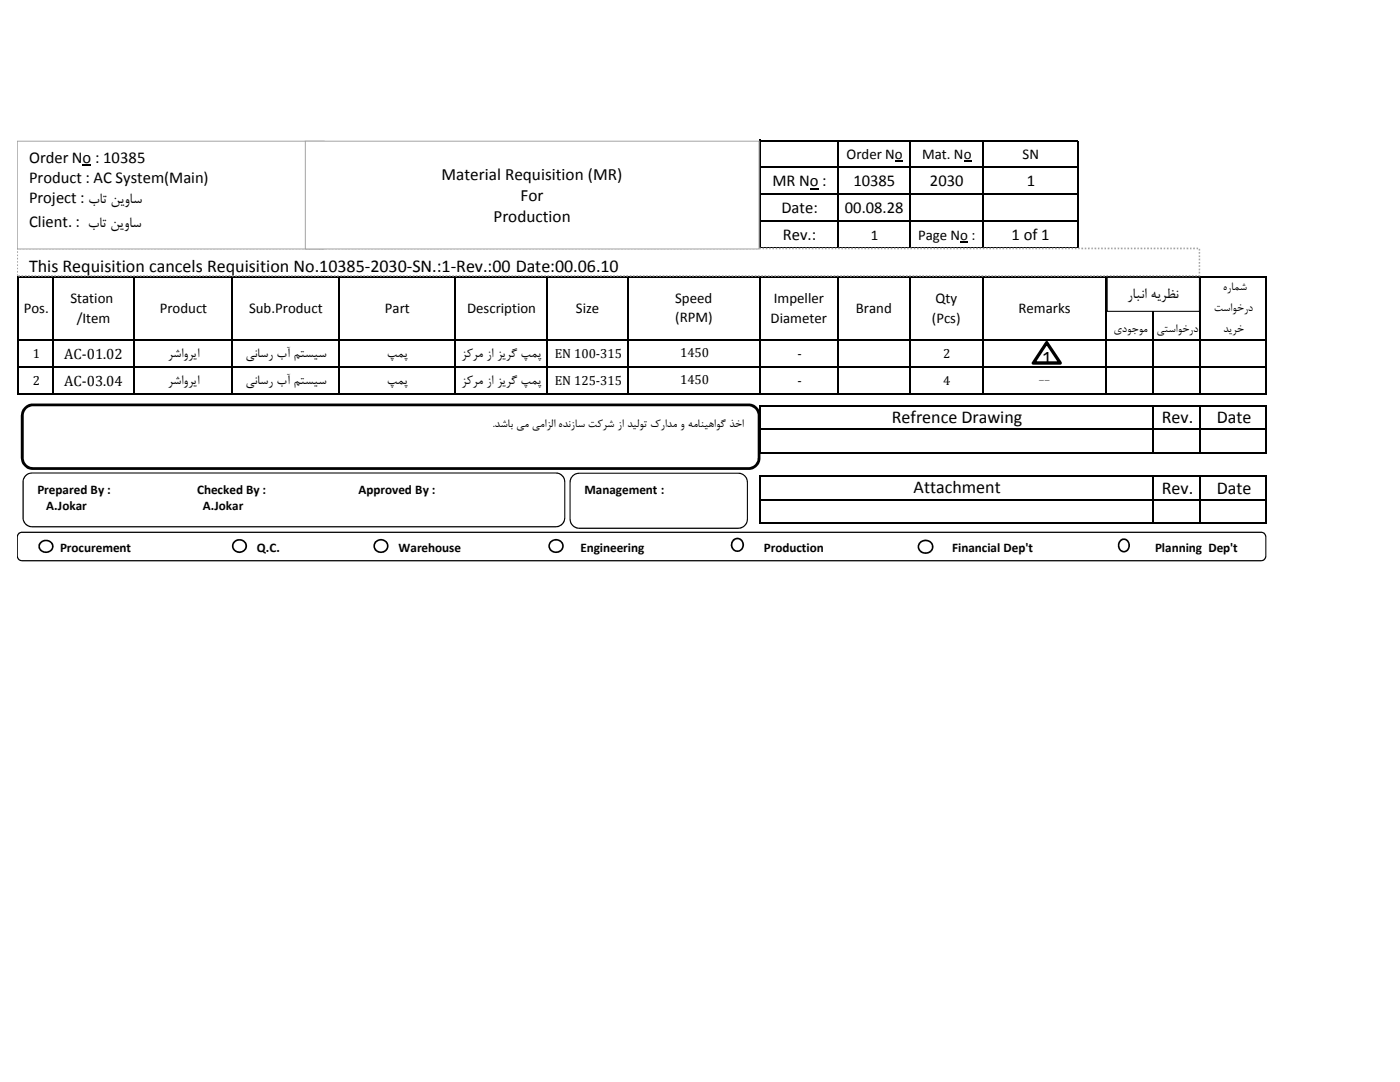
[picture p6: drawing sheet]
<svg xmlns="http://www.w3.org/2000/svg" width="279mm" height="216mm" viewBox="0 0 279 216" stroke-linecap="round" stroke-linejoin="round" font-family="sans-serif">
<path d="M161.6 37.6h1.8v.2h-1.8zM178.6 32.1h1.5v.2h-1.5zM192.3 32.1h1.6v.2h-1.6zM191.6 48.2h1.6v.2h-1.6z" fill="#000"/>
<g fill="none" stroke="#000" stroke-width=".3">
<path d="M151.6 27.9v21.8M151.8 28h63.4M151.8 33.4h63.4M151.8 38.8h63.4M167.2 28.2v21.5M181.5 28.2v21.5M196.1 28.2v21.5M215.1 28.2v27.1M3.6 55v23.7M3.7 55.2h249.2M10.6 55.3v23.4M26.7 55.3v23.4"/>
<path d="M46.2 55.3v23.4M67.6 55.3v23.4M90.7 55.3v23.4M109.2 55.3v23.4M125.3 55.3v23.4M151.6 55.3v23.4M151.8 44.2h63.4M151.8 49.6h63.4M167.2 55.3v23.4M181.5 55.3v23.4M196.1 55.3v23.4M220.8 55.3v23.4"/>
<path d="M230.1 55.3v23.4M239.5 55.3v23.4M252.8 55.3v23.4M3.7 67.8h249.2M3.7 73.2h249.2M3.7 78.6h249.2M151.6 80.8v9.7M151.6 94.9v9.7M151.8 80.9h101.1M151.8 85.6h101.1M151.8 90.3h101.1M151.8 95h101.1"/>
<path d="M151.8 99.7h101.1M230.1 81.1v9.4M230.1 95.2v9.4M239.5 81.1v9.4M239.5 95.2v9.4M252.8 81.1v9.4M252.8 95.2v9.4M151.8 104.4h101.1"/>
</g>
<path d="M3.4 49.6h236v5.4h-236z" fill="#fff"/>
<path d="M3.4 54.7h.2v.3h-.2zM3.4 54.1h.2v.3h-.2zM3.4 53.4h.2v.3h-.2zM3.4 52.7h.2v.4h-.2zM3.4 52.1h.2v.3h-.2zM3.4 51.4h.2v.4h-.2zM3.4 50.8h.2v.3h-.2zM3.4 50.1h.2v.4h-.2zM3.4 49.4h.2v.3h-.2l.2-.1v.2h-.2zM3.9 49.4h.3v.3h-.3zM4.5 49.4h.4v.3h-.4zM5.2 49.4h.3v.3h-.3zM5.8 49.4h.4v.3h-.4zM6.5 49.4h.3v.3h-.3zM7.2 49.4h.3v.3h-.3zM7.8 49.4h.3v.3h-.3zM8.5 49.4h.3v.3h-.3zM9.1 49.4h.3v.3h-.3zM9.8 49.4h.3v.3h-.3zM10.5 49.4h.3v.3h-.3zM11.1 49.4h.3v.3h-.3zM11.8 49.4h.3v.3h-.3zM12.4 49.4h.3v.3h-.3zM13.1 49.4h.3v.3h-.3zM13.7 49.4h.4v.3h-.4zM14.4 49.4h.3v.3h-.3zM15 49.4h.4v.3h-.4zM15.7 49.4h.3v.3h-.3zM16.3 49.4h.4v.3h-.4zM17 49.4h.3v.3h-.3zM17.7 49.4h.3v.3h-.3zM18.3 49.4h.3v.3h-.3zM19 49.4h.3v.3h-.3zM19.6 49.4h.3v.3h-.3zM20.3 49.4h.3v.3h-.3zM21 49.4h.3v.3h-.3zM21.6 49.4h.3v.3h-.3zM22.3 49.4h.3v.3h-.3zM22.9 49.4h.3v.3h-.3zM23.6 49.4h.3v.3h-.3zM24.2 49.4h.4v.3h-.4zM24.9 49.4h.3v.3h-.3zM25.5 49.4h.4v.3h-.4zM26.2 49.4h.3v.3h-.3zM26.8 49.4h.4v.3h-.4zM27.5 49.4h.3v.3h-.3zM28.2 49.4h.3v.3h-.3zM28.8 49.4h.3v.3h-.3zM29.5 49.4h.3v.3h-.3zM30.1 49.4h.3v.3h-.3zM30.8 49.4h.3v.3h-.3zM31.5 49.4h.3v.3h-.3zM32.1 49.4h.3v.3h-.3zM32.8 49.4h.3v.3h-.3zM33.4 49.4h.3v.3h-.3zM34.1 49.4h.3v.3h-.3zM34.7 49.4h.4v.3h-.4zM35.4 49.4h.3v.3h-.3zM36 49.4h.4v.3h-.4zM36.7 49.4h.3v.3h-.3zM37.3 49.4h.4v.3h-.4zM38 49.4h.3v.3h-.3zM38.7 49.4h.3v.3h-.3zM39.3 49.4h.3v.3h-.3zM40 49.4h.3v.3h-.3zM40.6 49.4h.3v.3h-.3zM41.3 49.4h.3v.3h-.3zM42 49.4h.2v.3h-.2zM42.6 49.4h.3v.3h-.3zM43.3 49.4h.3v.3h-.3zM43.9 49.4h.3v.3h-.3zM44.6 49.4h.3v.3h-.3zM45.2 49.4h.4v.3h-.4zM45.9 49.4h.3v.3h-.3zM46.5 49.4h.4v.3h-.4zM47.2 49.4h.3v.3h-.3zM47.8 49.4h.4v.3h-.4zM48.5 49.4h.3v.3h-.3zM49.1 49.4h.4v.3h-.4zM49.8 49.4h.3v.3h-.3zM50.5 49.4h.3v.3h-.3zM51.1 49.4h.3v.3h-.3zM51.8 49.4h.3v.3h-.3zM52.5 49.4h.2v.3h-.2zM53.1 49.4h.3v.3h-.3zM53.8 49.4h.3v.3h-.3zM54.4 49.4h.3v.3h-.3zM55.1 49.4h.3v.3h-.3zM55.7 49.4h.3v.3h-.3zM56.4 49.4h.3v.3h-.3zM57 49.4h.4v.3h-.4zM57.7 49.4h.3v.3h-.3zM58.3 49.4h.4v.3h-.4zM59 49.4h.3v.3h-.3zM59.6 49.4h.4v.3h-.4zM60.3 49.4h.3v.3h-.3zM61 49.4h.3v.3h-.3zM61.6 49.4h.3v.3h-.3zM62.3 49.4h.3v.3h-.3zM62.9 49.4h.3v.3h-.3zM63.6 49.4h.3v.3h-.3zM64.3 49.4h.3v.3h-.3zM64.9 49.4h.3v.3h-.3zM65.6 49.4h.3v.3h-.3zM66.2 49.4h.3v.3h-.3zM66.9 49.4h.3v.3h-.3zM67.5 49.4h.4v.3h-.4zM68.2 49.4h.3v.3h-.3zM68.8 49.4h.4v.3h-.4zM69.5 49.4h.3v.3h-.3zM70.1 49.4h.4v.3h-.4zM70.8 49.4h.3v.3h-.3zM71.5 49.4h.3v.3h-.3zM72.1 49.4h.3v.3h-.3zM72.8 49.4h.3v.3h-.3zM73.4 49.4h.3v.3h-.3zM74.1 49.4h.3v.3h-.3zM74.8 49.4h.3v.3h-.3zM75.4 49.4h.3v.3h-.3zM76.1 49.4h.3v.3h-.3zM76.7 49.4h.3v.3h-.3zM77.4 49.4h.3v.3h-.3zM78 49.4h.4v.3h-.4zM78.7 49.4h.3v.3h-.3zM79.3 49.4h.4v.3h-.4zM80 49.4h.3v.3h-.3zM80.6 49.4h.4v.3h-.4zM81.3 49.4h.3v.3h-.3zM82 49.4h.3v.3h-.3zM82.6 49.4h.3v.3h-.3zM83.3 49.4h.3v.3h-.3zM83.9 49.4h.3v.3h-.3zM84.6 49.4h.3v.3h-.3zM85.3 49.4h.3v.3h-.3zM85.9 49.4h.3v.3h-.3zM86.6 49.4h.3v.3h-.3zM87.2 49.4h.3v.3h-.3zM87.9 49.4h.3v.3h-.3zM88.5 49.4h.4v.3h-.4zM89.2 49.4h.3v.3h-.3zM89.8 49.4h.4v.3h-.4zM90.5 49.4h.3v.3h-.3zM91.1 49.4h.4v.3h-.4zM91.8 49.4h.3v.3h-.3zM92.5 49.4h.3v.3h-.3zM93.1 49.4h.3v.3h-.3zM93.8 49.4h.3v.3h-.3zM94.4 49.4h.3v.3h-.3zM95.1 49.4h.3v.3h-.3zM95.8 49.4h.3v.3h-.3zM96.4 49.4h.3v.3h-.3zM97.1 49.4h.3v.3h-.3zM97.7 49.4h.3v.3h-.3zM98.4 49.4h.3v.3h-.3zM99 49.4h.4v.3h-.4zM99.7 49.4h.3v.3h-.3zM100.3 49.4h.4v.3h-.4zM101 49.4h.3v.3h-.3zM101.6 49.4h.4v.3h-.4zM102.3 49.4h.3v.3h-.3zM103 49.4h.3v.3h-.3zM103.6 49.4h.3v.3h-.3zM104.3 49.4h.3v.3h-.3zM104.9 49.4h.3v.3h-.3zM105.6 49.4h.3v.3h-.3zM106.3 49.4h.3v.3h-.3zM106.9 49.4h.3v.3h-.3zM107.6 49.4h.3v.3h-.3zM108.2 49.4h.3v.3h-.3zM108.9 49.4h.3v.3h-.3zM109.5 49.4h.4v.3h-.4zM110.2 49.4h.3v.3h-.3zM110.8 49.4h.4v.3h-.4zM111.5 49.4h.3v.3h-.3zM112.1 49.4h.4v.3h-.4zM112.8 49.4h.3v.3h-.3zM113.5 49.4h.3v.3h-.3zM114.1 49.4h.3v.3h-.3zM114.8 49.4h.3v.3h-.3zM115.4 49.4h.3v.3h-.3zM116.1 49.4h.3v.3h-.3zM116.8 49.4h.3v.3h-.3zM117.4 49.4h.3v.3h-.3zM118.1 49.4h.3v.3h-.3zM118.7 49.4h.3v.3h-.3zM119.4 49.4h.3v.3h-.3zM120 49.4h.4v.3h-.4zM120.7 49.4h.3v.3h-.3zM121.3 49.4h.4v.3h-.4zM122 49.4h.3v.3h-.3zM122.6 49.4h.4v.3h-.4zM123.3 49.4h.3v.3h-.3zM124 49.4h.3v.3h-.3zM124.6 49.4h.3v.3h-.3zM125.3 49.4h.3v.3h-.3zM125.9 49.4h.3v.3h-.3zM126.6 49.4h.3v.3h-.3zM127.3 49.4h.3v.3h-.3zM127.9 49.4h.3v.3h-.3zM128.6 49.4h.3v.3h-.3zM129.2 49.4h.3v.3h-.3zM129.9 49.4h.3v.3h-.3zM130.5 49.4h.4v.3h-.4zM131.2 49.4h.3v.3h-.3zM131.8 49.4h.4v.3h-.4zM132.5 49.4h.3v.3h-.3zM133.1 49.4h.4v.3h-.4zM133.8 49.4h.3v.3h-.3zM134.5 49.4h.3v.3h-.3zM135.1 49.4h.3v.3h-.3zM135.8 49.4h.3v.3h-.3zM136.4 49.4h.3v.3h-.3zM137.1 49.4h.3v.3h-.3zM137.8 49.4h.2v.3h-.2zM138.4 49.4h.3v.3h-.3zM139.1 49.4h.3v.3h-.3zM139.7 49.4h.3v.3h-.3zM140.4 49.4h.3v.3h-.3zM141 49.4h.4v.3h-.4zM141.7 49.4h.3v.3h-.3zM142.3 49.4h.4v.3h-.4zM143 49.4h.3v.3h-.3zM143.6 49.4h.4v.3h-.4zM144.3 49.4h.3v.3h-.3zM144.9 49.4h.4v.3h-.4zM145.6 49.4h.3v.3h-.3zM146.3 49.4h.3v.3h-.3zM146.9 49.4h.3v.3h-.3zM147.6 49.4h.3v.3h-.3zM148.3 49.4h.2v.3h-.2zM148.9 49.4h.3v.3h-.3zM149.6 49.4h.3v.3h-.3zM150.2 49.4h.3v.3h-.3zM150.9 49.4h.3v.3h-.3zM151.5 49.4h.3v.3h-.3zM152.2 49.4h.3v.3h-.3zM152.8 49.4h.4v.3h-.4zM153.5 49.4h.3v.3h-.3zM154.1 49.4h.4v.3h-.4zM154.8 49.4h.3v.3h-.3zM155.4 49.4h.4v.3h-.4zM156.1 49.4h.3v.3h-.3zM156.8 49.4h.3v.3h-.3zM157.4 49.4h.3v.3h-.3zM158.1 49.4h.3v.3h-.3zM158.7 49.4h.3v.3h-.3zM159.4 49.4h.3v.3h-.3zM160.1 49.4h.3v.3h-.3zM160.7 49.4h.3v.3h-.3zM161.4 49.4h.3v.3h-.3zM162 49.4h.3v.3h-.3zM162.7 49.4h.3v.3h-.3zM163.3 49.4h.4v.3h-.4zM164 49.4h.3v.3h-.3zM164.6 49.4h.4v.3h-.4zM165.3 49.4h.3v.3h-.3zM165.9 49.4h.4v.3h-.4zM166.6 49.4h.3v.3h-.3zM167.3 49.4h.3v.3h-.3zM167.9 49.4h.3v.3h-.3zM168.6 49.4h.3v.3h-.3zM169.2 49.4h.3v.3h-.3zM169.9 49.4h.3v.3h-.3zM170.6 49.4h.3v.3h-.3zM171.2 49.4h.3v.3h-.3zM171.9 49.4h.3v.3h-.3zM172.5 49.4h.3v.3h-.3zM173.2 49.4h.3v.3h-.3zM173.8 49.4h.4v.3h-.4zM174.5 49.4h.3v.3h-.3zM175.1 49.4h.4v.3h-.4zM175.8 49.4h.3v.3h-.3zM176.4 49.4h.4v.3h-.4zM177.1 49.4h.3v.3h-.3zM177.8 49.4h.3v.3h-.3zM178.4 49.4h.3v.3h-.3zM179.1 49.4h.3v.3h-.3zM179.7 49.4h.3v.3h-.3zM180.4 49.4h.3v.3h-.3zM181.1 49.4h.3v.3h-.3zM181.7 49.4h.3v.3h-.3zM182.4 49.4h.3v.3h-.3zM183 49.4h.3v.3h-.3zM183.7 49.4h.3v.3h-.3zM184.3 49.4h.4v.3h-.4zM185 49.4h.3v.3h-.3zM185.6 49.4h.4v.3h-.4zM186.3 49.4h.3v.3h-.3zM186.9 49.4h.4v.3h-.4zM187.6 49.4h.3v.3h-.3zM188.3 49.4h.3v.3h-.3zM188.9 49.4h.3v.3h-.3zM189.6 49.4h.3v.3h-.3zM190.2 49.4h.3v.3h-.3zM190.9 49.4h.3v.3h-.3zM191.6 49.4h.3v.3h-.3zM192.2 49.4h.3v.3h-.3zM192.9 49.4h.3v.3h-.3zM193.5 49.4h.3v.3h-.3zM194.2 49.4h.3v.3h-.3zM194.8 49.4h.4v.3h-.4zM195.5 49.4h.3v.3h-.3zM196.1 49.4h.4v.3h-.4zM196.8 49.4h.3v.3h-.3zM197.4 49.4h.4v.3h-.4zM198.1 49.4h.3v.3h-.3zM198.8 49.4h.3v.3h-.3zM199.4 49.4h.3v.3h-.3zM200.1 49.4h.3v.3h-.3zM200.7 49.4h.3v.3h-.3zM201.4 49.4h.3v.3h-.3zM202.1 49.4h.3v.3h-.3zM202.7 49.4h.3v.3h-.3zM203.4 49.4h.3v.3h-.3zM204 49.4h.3v.3h-.3zM204.7 49.4h.3v.3h-.3zM205.3 49.4h.4v.3h-.4zM206 49.4h.3v.3h-.3zM206.6 49.4h.4v.3h-.4zM207.3 49.4h.3v.3h-.3zM207.9 49.4h.4v.3h-.4zM208.6 49.4h.3v.3h-.3zM209.3 49.4h.3v.3h-.3zM209.9 49.4h.3v.3h-.3zM210.6 49.4h.3v.3h-.3zM211.2 49.4h.3v.3h-.3zM211.9 49.4h.3v.3h-.3zM212.6 49.4h.3v.3h-.3zM213.2 49.4h.3v.3h-.3zM213.9 49.4h.3v.3h-.3zM214.5 49.4h.3v.3h-.3zM215.2 49.4h.3v.3h-.3zM215.8 49.4h.4v.3h-.4zM216.5 49.4h.3v.3h-.3zM217.1 49.4h.4v.3h-.4zM217.8 49.4h.3v.3h-.3zM218.4 49.4h.4v.3h-.4zM219.1 49.4h.3v.3h-.3zM219.8 49.4h.3v.3h-.3zM220.4 49.4h.3v.3h-.3zM221.1 49.4h.3v.3h-.3zM221.7 49.4h.3v.3h-.3zM222.4 49.4h.3v.3h-.3zM223.1 49.4h.3v.3h-.3zM223.7 49.4h.3v.3h-.3zM224.4 49.4h.3v.3h-.3zM225 49.4h.3v.3h-.3zM225.7 49.4h.3v.3h-.3zM226.3 49.4h.4v.3h-.4zM227 49.4h.3v.3h-.3zM227.6 49.4h.4v.3h-.4zM228.3 49.4h.3v.3h-.3zM228.9 49.4h.4v.3h-.4zM229.6 49.4h.3v.3h-.3zM230.3 49.4h.3v.3h-.3zM230.9 49.4h.3v.3h-.3zM231.6 49.4h.3v.3h-.3zM232.2 49.4h.3v.3h-.3zM232.9 49.4h.3v.3h-.3zM233.6 49.4h.2v.3h-.2zM234.2 49.4h.3v.3h-.3zM234.9 49.4h.3v.3h-.3zM235.5 49.4h.3v.3h-.3zM236.2 49.4h.3v.3h-.3zM236.8 49.4h.4v.3h-.4zM237.5 49.4h.3v.3h-.3zM238.1 49.4h.4v.3h-.4zM238.8 49.4h.3v.3h-.3zM239.2 49.7h.3v.3h-.3zM239.2 50.3h.3v.3h-.3zM239.2 51h.3v.3h-.3zM239.2 51.6h.3v.3h-.3zM239.2 52.3h.3v.3h-.3zM239.2 52.9h.3v.4h-.3zM239.2 53.6h.3v.3h-.3zM239.2 54.2h.3v.4h-.3zM239.2 54.9h.2l-.2 .1v-.1h.3v.3h-.3zM238.5 54.9h.4v.3h-.4zM237.9 54.9h.3v.3h-.3zM237.2 54.9h.4v.3h-.4zM236.6 54.9h.3v.3h-.3zM235.9 54.9h.4v.3h-.4zM235.2 54.9h.4v.3h-.4zM234.6 54.9h.3v.3h-.3zM233.9 54.9h.4v.3h-.4zM233.3 54.9h.3v.3h-.3zM232.6 54.9h.4v.3h-.4zM232 54.9h.3v.3h-.3zM231.3 54.9h.3v.3h-.3zM230.7 54.9h.3v.3h-.3zM230 54.9h.3v.3h-.3zM229.4 54.9h.3v.3h-.3zM228.7 54.9h.3v.3h-.3zM228 54.9h.4v.3h-.4zM227.4 54.9h.3v.3h-.3zM226.7 54.9h.4v.3h-.4zM226.1 54.9h.3v.3h-.3zM225.4 54.9h.4v.3h-.4zM224.7 54.9h.4v.3h-.4zM224.1 54.9h.4v.3h-.4zM223.4 54.9h.4v.3h-.4zM222.8 54.9h.3v.3h-.3zM222.1 54.9h.4v.3h-.4zM221.5 54.9h.3v.3h-.3zM220.8 54.9h.3v.3h-.3zM220.2 54.9h.3v.3h-.3zM219.5 54.9h.3v.3h-.3zM218.9 54.9h.3v.3h-.3zM218.2 54.9h.3v.3h-.3zM217.6 54.9h.3v.3h-.3zM216.9 54.9h.3v.3h-.3zM216.2 54.9h.4v.3h-.4zM215.6 54.9h.3v.3h-.3zM214.9 54.9h.4v.3h-.4zM214.2 54.9h.4v.3h-.4zM213.6 54.9h.4v.3h-.4zM212.9 54.9h.4v.3h-.4zM212.3 54.9h.3v.3h-.3zM211.6 54.9h.4v.3h-.4zM211 54.9h.3v.3h-.3zM210.3 54.9h.4v.3h-.4zM209.7 54.9h.3v.3h-.3zM209 54.9h.3v.3h-.3zM208.4 54.9h.3v.3h-.3zM207.7 54.9h.3v.3h-.3zM207.1 54.9h.3v.3h-.3zM206.4 54.9h.3v.3h-.3zM205.7 54.9h.4v.3h-.4zM205.1 54.9h.3v.3h-.3zM204.4 54.9h.4v.3h-.4zM203.8 54.9h.3v.3h-.3zM203.1 54.9h.4v.3h-.4zM202.4 54.9h.4v.3h-.4zM201.8 54.9h.3v.3h-.3zM201.1 54.9h.4v.3h-.4zM200.5 54.9h.3v.3h-.3zM199.8 54.9h.4v.3h-.4zM199.2 54.9h.3v.3h-.3zM198.5 54.9h.3v.3h-.3zM197.9 54.9h.3v.3h-.3zM197.2 54.9h.3v.3h-.3zM196.6 54.9h.3v.3h-.3zM195.9 54.9h.3v.3h-.3zM195.2 54.9h.4v.3h-.4zM194.6 54.9h.3v.3h-.3zM193.9 54.9h.4v.3h-.4zM193.3 54.9h.3v.3h-.3zM192.6 54.9h.4v.3h-.4zM191.9 54.9h.4v.3h-.4zM191.3 54.9h.3v.3h-.3zM190.6 54.9h.4v.3h-.4zM190 54.9h.3v.3h-.3zM189.3 54.9h.4v.3h-.4zM188.7 54.9h.3v.3h-.3zM188 54.9h.3v.3h-.3zM187.4 54.9h.3v.3h-.3zM186.7 54.9h.3v.3h-.3zM186.1 54.9h.3v.3h-.3zM185.4 54.9h.3v.3h-.3zM184.7 54.9h.4v.3h-.4zM184.1 54.9h.3v.3h-.3zM183.4 54.9h.4v.3h-.4zM182.8 54.9h.3v.3h-.3zM182.1 54.9h.4v.3h-.4zM181.4 54.9h.4v.3h-.4zM180.8 54.9h.3v.3h-.3zM180.1 54.9h.4v.3h-.4zM179.5 54.9h.3v.3h-.3zM178.8 54.9h.4v.3h-.4zM178.2 54.9h.3v.3h-.3zM177.5 54.9h.3v.3h-.3zM176.9 54.9h.3v.3h-.3zM176.2 54.9h.3v.3h-.3zM175.6 54.9h.3v.3h-.3zM174.9 54.9h.3v.3h-.3zM174.2 54.9h.4v.3h-.4zM173.6 54.9h.3v.3h-.3zM172.9 54.9h.4v.3h-.4zM172.3 54.9h.3v.3h-.3zM171.6 54.9h.4v.3h-.4zM170.9 54.9h.4v.3h-.4zM170.3 54.9h.3v.3h-.3zM169.6 54.9h.4v.3h-.4zM169 54.9h.3v.3h-.3zM168.3 54.9h.4v.3h-.4zM167.7 54.9h.3v.3h-.3zM167 54.9h.3v.3h-.3zM166.4 54.9h.3v.3h-.3zM165.7 54.9h.3v.3h-.3zM165.1 54.9h.3v.3h-.3zM164.4 54.9h.3v.3h-.3zM163.7 54.9h.4v.3h-.4zM163.1 54.9h.3v.3h-.3zM162.4 54.9h.4v.3h-.4zM161.8 54.9h.3v.3h-.3zM161.1 54.9h.4v.3h-.4zM160.4 54.9h.4v.3h-.4zM159.8 54.9h.3v.3h-.3zM159.1 54.9h.4v.3h-.4zM158.5 54.9h.3v.3h-.3zM157.8 54.9h.4v.3h-.4zM157.2 54.9h.3v.3h-.3zM156.5 54.9h.3v.3h-.3zM155.9 54.9h.3v.3h-.3zM155.2 54.9h.3v.3h-.3zM154.6 54.9h.3v.3h-.3zM153.9 54.9h.3v.3h-.3zM153.2 54.9h.4v.3h-.4zM152.6 54.9h.3v.3h-.3zM151.9 54.9h.4v.3h-.4zM151.3 54.9h.3v.3h-.3zM150.6 54.9h.4v.3h-.4zM149.9 54.9h.4v.3h-.4zM149.3 54.9h.3v.3h-.3zM148.6 54.9h.4v.3h-.4zM148 54.9h.3v.3h-.3zM147.3 54.9h.4v.3h-.4zM146.7 54.9h.3v.3h-.3zM146 54.9h.3v.3h-.3zM145.4 54.9h.3v.3h-.3zM144.7 54.9h.3v.3h-.3zM144.1 54.9h.3v.3h-.3zM143.4 54.9h.3v.3h-.3zM142.7 54.9h.4v.3h-.4zM142.1 54.9h.3v.3h-.3zM141.4 54.9h.4v.3h-.4zM140.8 54.9h.3v.3h-.3zM140.1 54.9h.4v.3h-.4zM139.4 54.9h.4v.3h-.4zM138.8 54.9h.3v.3h-.3zM138.1 54.9h.4v.3h-.4zM137.5 54.9h.3v.3h-.3zM136.8 54.9h.4v.3h-.4zM136.2 54.9h.3v.3h-.3zM135.5 54.9h.3v.3h-.3zM134.9 54.9h.3v.3h-.3zM134.2 54.9h.3v.3h-.3zM133.6 54.9h.3v.3h-.3zM132.9 54.9h.3v.3h-.3zM132.2 54.9h.4v.3h-.4zM131.6 54.9h.3v.3h-.3zM130.9 54.9h.4v.3h-.4zM130.3 54.9h.3v.3h-.3zM129.6 54.9h.4v.3h-.4zM128.9 54.9h.4v.3h-.4zM128.3 54.9h.4v.3h-.4zM127.6 54.9h.4v.3h-.4zM127 54.9h.3v.3h-.3zM126.3 54.9h.4v.3h-.4zM125.7 54.9h.3v.3h-.3zM125 54.9h.3v.3h-.3zM124.4 54.9h.3v.3h-.3zM123.7 54.9h.3v.3h-.3zM123.1 54.9h.3v.3h-.3zM122.4 54.9h.3v.3h-.3zM121.8 54.9h.3v.3h-.3zM121.1 54.9h.3v.3h-.3zM120.4 54.9h.4v.3h-.4zM119.8 54.9h.3v.3h-.3zM119.1 54.9h.4v.3h-.4zM118.4 54.9h.4v.3h-.4zM117.8 54.9h.4v.3h-.4zM117.1 54.9h.4v.3h-.4zM116.5 54.9h.3v.3h-.3zM115.8 54.9h.4v.3h-.4zM115.2 54.9h.3v.3h-.3zM114.5 54.9h.4v.3h-.4zM113.9 54.9h.3v.3h-.3zM113.2 54.9h.3v.3h-.3zM112.6 54.9h.3v.3h-.3zM111.9 54.9h.3v.3h-.3zM111.3 54.9h.3v.3h-.3zM110.6 54.9h.3v.3h-.3zM109.9 54.9h.4v.3h-.4zM109.3 54.9h.3v.3h-.3zM108.6 54.9h.4v.3h-.4zM107.9 54.9h.4v.3h-.4zM107.3 54.9h.4v.3h-.4zM106.6 54.9h.4v.3h-.4zM106 54.9h.3v.3h-.3zM105.3 54.9h.4v.3h-.4zM104.7 54.9h.3v.3h-.3zM104 54.9h.4v.3h-.4zM103.4 54.9h.3v.3h-.3zM102.7 54.9h.3v.3h-.3zM102.1 54.9h.3v.3h-.3zM101.4 54.9h.3v.3h-.3zM100.8 54.9h.3v.3h-.3zM100.1 54.9h.3v.3h-.3zM99.4 54.9h.4v.3h-.4zM98.8 54.9h.3v.3h-.3zM98.1 54.9h.4v.3h-.4zM97.5 54.9h.3v.3h-.3zM96.8 54.9h.4v.3h-.4zM96.1 54.9h.4v.3h-.4zM95.5 54.9h.3v.3h-.3zM94.8 54.9h.4v.3h-.4zM94.2 54.9h.3v.3h-.3zM93.5 54.9h.4v.3h-.4zM92.9 54.9h.3v.3h-.3zM92.2 54.9h.3v.3h-.3zM91.6 54.9h.3v.3h-.3zM90.9 54.9h.3v.3h-.3zM90.3 54.9h.3v.3h-.3zM89.6 54.9h.3v.3h-.3zM88.9 54.9h.4v.3h-.4zM88.3 54.9h.3v.3h-.3zM87.6 54.9h.4v.3h-.4zM87 54.9h.3v.3h-.3zM86.3 54.9h.4v.3h-.4zM85.6 54.9h.4v.3h-.4zM85 54.9h.3v.3h-.3zM84.3 54.9h.4v.3h-.4zM83.7 54.9h.3v.3h-.3zM83 54.9h.4v.3h-.4zM82.4 54.9h.3v.3h-.3zM81.7 54.9h.3v.3h-.3zM81.1 54.9h.3v.3h-.3zM80.4 54.9h.3v.3h-.3zM79.8 54.9h.3v.3h-.3zM79.1 54.9h.3v.3h-.3zM78.4 54.9h.4v.3h-.4zM77.8 54.9h.3v.3h-.3zM77.1 54.9h.4v.3h-.4zM76.5 54.9h.3v.3h-.3zM75.8 54.9h.4v.3h-.4zM75.1 54.9h.4v.3h-.4zM74.5 54.9h.3v.3h-.3zM73.8 54.9h.4v.3h-.4zM73.2 54.9h.3v.3h-.3zM72.5 54.9h.4v.3h-.4zM71.9 54.9h.3v.3h-.3zM71.2 54.9h.3v.3h-.3zM70.6 54.9h.3v.3h-.3zM69.9 54.9h.3v.3h-.3zM69.3 54.9h.3v.3h-.3zM68.6 54.9h.3v.3h-.3zM67.9 54.9h.4v.3h-.4zM67.3 54.9h.3v.3h-.3zM66.6 54.9h.4v.3h-.4zM66 54.9h.3v.3h-.3zM65.3 54.9h.4v.3h-.4zM64.6 54.9h.4v.3h-.4zM64 54.9h.3v.3h-.3zM63.3 54.9h.4v.3h-.4zM62.7 54.9h.3v.3h-.3zM62 54.9h.4v.3h-.4zM61.4 54.9h.3v.3h-.3zM60.7 54.9h.3v.3h-.3zM60.1 54.9h.3v.3h-.3zM59.4 54.9h.3v.3h-.3zM58.8 54.9h.3v.3h-.3zM58.1 54.9h.3v.3h-.3zM57.4 54.9h.4v.3h-.4zM56.8 54.9h.3v.3h-.3zM56.1 54.9h.4v.3h-.4zM55.5 54.9h.3v.3h-.3zM54.8 54.9h.4v.3h-.4zM54.1 54.9h.4v.3h-.4zM53.5 54.9h.3v.3h-.3zM52.8 54.9h.4v.3h-.4zM52.2 54.9h.3v.3h-.3zM51.5 54.9h.4v.3h-.4zM50.9 54.9h.3v.3h-.3zM50.2 54.9h.3v.3h-.3zM49.6 54.9h.3v.3h-.3zM48.9 54.9h.3v.3h-.3zM48.3 54.9h.3v.3h-.3zM47.6 54.9h.3v.3h-.3zM46.9 54.9h.4v.3h-.4zM46.3 54.9h.3v.3h-.3zM45.6 54.9h.4v.3h-.4zM45 54.9h.3v.3h-.3zM44.3 54.9h.4v.3h-.4zM43.6 54.9h.4v.3h-.4zM43 54.9h.3v.3h-.3zM42.3 54.9h.4v.3h-.4zM41.7 54.9h.3v.3h-.3zM41 54.9h.4v.3h-.4zM40.4 54.9h.3v.3h-.3zM39.7 54.9h.3v.3h-.3zM39.1 54.9h.3v.3h-.3zM38.4 54.9h.3v.3h-.3zM37.8 54.9h.3v.3h-.3zM37.1 54.9h.3v.3h-.3zM36.4 54.9h.4v.3h-.4zM35.8 54.9h.3v.3h-.3zM35.1 54.9h.4v.3h-.4zM34.5 54.9h.3v.3h-.3zM33.8 54.9h.4v.3h-.4zM33.1 54.9h.4v.3h-.4zM32.5 54.9h.4v.3h-.4zM31.8 54.9h.4v.3h-.4zM31.2 54.9h.3v.3h-.3zM30.5 54.9h.4v.3h-.4zM29.9 54.9h.3v.3h-.3zM29.2 54.9h.3v.3h-.3zM28.6 54.9h.3v.3h-.3zM27.9 54.9h.3v.3h-.3zM27.3 54.9h.3v.3h-.3zM26.6 54.9h.3v.3h-.3zM26 54.9h.3v.3h-.3zM25.3 54.9h.3v.3h-.3zM24.6 54.9h.4v.3h-.4zM24 54.9h.3v.3h-.3zM23.3 54.9h.4v.3h-.4zM22.6 54.9h.4v.3h-.4zM22 54.9h.4v.3h-.4zM21.3 54.9h.4v.3h-.4zM20.7 54.9h.3v.3h-.3zM20 54.9h.4v.3h-.4zM19.4 54.9h.3v.3h-.3zM18.7 54.9h.3v.3h-.3zM18.1 54.9h.3v.3h-.3zM17.4 54.9h.3v.3h-.3zM16.8 54.9h.3v.3h-.3zM16.1 54.9h.3v.3h-.3zM15.5 54.9h.3v.3h-.3zM14.8 54.9h.3v.3h-.3zM14.1 54.9h.4v.3h-.4zM13.5 54.9h.3v.3h-.3zM12.8 54.9h.4v.3h-.4zM12.1 54.9h.4v.3h-.4zM11.5 54.9h.4v.3h-.4zM10.8 54.9h.4v.3h-.4zM10.2 54.9h.3v.3h-.3zM9.5 54.9h.4v.3h-.4zM8.9 54.9h.3v.3h-.3zM8.2 54.9h.4v.3h-.4zM7.6 54.9h.3v.3h-.3zM6.9 54.9h.3v.3h-.3zM6.3 54.9h.3v.3h-.3zM5.6 54.9h.3v.3h-.3zM5 54.9h.3v.3h-.3zM4.3 54.9h.3v.3h-.3zM3.6 54.9h.4v.3h-.4z" fill="#a6a6a6"/>
<path d="M3.4 28.2h61.2v21.5h-61.2z" fill="#fff"/>
<path d="M3.4 28.1h61.3v21.7h-61.3zM3.4 28.3l.2-.1v21.5l-.2-.1h61.2l-.1 .1v-21.5l.1 .1z" fill="#a6a6a6"/>
<path d="M16.5 32.9h1.7v.2h-1.7z" fill="#000"/>
<path d="M60.9 28.2h90.6v21.5h-90.6z" fill="#fff"/>
<path d="M60.9 28.1h90.6l.1 .1v21.5l-.1 .1h-90.6zM60.9 28.3l.1-.1v21.5l-.1-.1h90.6l-.1 .1v-21.5l.1 .1z" fill="#a6a6a6"/>
<path d="M220.9 55.3h18.5v6.8h-18.5z" fill="#fff"/>
<path d="M220.9 55.3l18.5-.1 .1 .1-.1 6.9h-18.5l-.1-.1zM220.9 55.5l.2-.2v6.8l-.2-.1h18.5l-.1 .1v-6.8l.1 .2z" fill="#000"/>
<path d="M5.1 81.4l.9-.6h.6h142.8a2.12 2.12 0 0 1 2.1 2.1v8.5a2.1 2.1 0 0 1-2.1 2.1h-142.8a2.12 2.12 0 0 1-2.2-2.1v-8.5l.1-.6z" fill-rule="evenodd" fill="#fff"/>
<path d="M4.9 81.2l.7-.5 .7-.2h143.3a2.44 2.44 0 0 1 2.2 2.1v9a2.44 2.44 0 0 1-2.2 2.2h-143.3a2.45 2.45 0 0 1-2.2-2.4v-8.5a2.42 2.42 0 0 1 .8-1.7zM5.2 81.6l-.5 1.1v8.9l.2 .5 .4 .6 .7 .4 .6 .1h143l.6-.2 .5-.3 .4-.8 .1-.5v-8.7l-.2-.7-.3-.4-1.1-.5h-143.2l-.7 .2z" fill="#000"/>
<path d="M5.1 94.9l.8-.5h.5h104.5a1.77 1.77 0 0 1 1.8 1.8v7.1a1.76 1.76 0 0 1-1.8 1.8h-104.5a1.79 1.79 0 0 1-1.8-1.8v-7.1l.1-.5z" fill-rule="evenodd" fill="#fff"/>
<path d="M5 94.8l.6-.4 .6-.1h105.1l.7 .3 .5 .5 .3 .9v7.5a1.89 1.89 0 0 1-1.9 1.7h-104.5a1.95 1.95 0 0 1-1.9-1.9v-7.3l.1-.6zM5.2 95l-.5 .8v7.8l.5 .9 1 .5h104.9l1-.5 .4-.7 .1-.5v-7.5l-.3-.6-.5-.4-.9-.3h-104.5l-.6 .1z" fill="#000"/>
<path d="M114.3 95l.8-.5 .5-.1h31.7a1.84 1.84 0 0 1 1.8 1.9v7.3a1.83 1.83 0 0 1-1.8 1.8h-31.7a1.87 1.87 0 0 1-1.9-1.8v-7.3l.1-.5z" fill-rule="evenodd" fill="#fff"/>
<path d="M114.2 94.9l.7-.5 .5-.1 32.5 .1a1.86 1.86 0 0 1 1.4 1.7l-.1 7.9a1.86 1.86 0 0 1-1.3 1.5h-32.3a2.07 2.07 0 0 1-1.8-1.2l-.1-.5v-7.9zM114.4 95l-.4 .6-.1 .7v7.2l.1 .7 .4 .6 1 .5h31.9l1-.3 .7-.9v-8.2l-.5-.9-.8-.4-32.1-.1-.7 .2z" fill="#000"/>
<path d="M3.7 106.5l.7-.3h247.3a.94 .94 0 0 1 .9 .9v3.9a.94 .94 0 0 1-.9 .9h-247.3a.95 .95 0 0 1-1-.9v-3.9z" fill-rule="evenodd" fill="#fff"/>
<path d="M3.6 106.4l.6-.3h247.7l.5 .3 .3 .5v4.2a1.03 1.03 0 0 1-.8 .9h-247.7a.98 .98 0 0 1-.8-1v-4.2zM3.8 106.6l-.2 .5v3.8l.1 .5 .5 .4h247.6l.5-.4 .2-.4v-3.9l-.2-.5-.5-.3h-247.6z" fill="#000"/>
<path d="M8.1 108.3a1.31 1.31 0 0 1 1.7-.3 1.31 1.31 0 0 1 .5 1.7 1.37 1.37 0 0 1-1.6 .4 1.37 1.37 0 0 1-.8-1.5z" fill-rule="evenodd" fill="#fff"/>
<path d="M7.9 108.2a1.53 1.53 0 0 1 1.8-.5 1.53 1.53 0 0 1 1 1.6 1.47 1.47 0 0 1-1.5 1.1 1.59 1.59 0 0 1-1.5-1.1v-.6zM8.3 108.3l-.3 .8 .2 .5 .3 .3 .9 .1 .5-.1 .4-.5 .1-.6-.5-.6-.8-.2z" fill="#000"/>
<path d="M46.7 108.2a1.3 1.3 0 0 1 2.2 .1 1.3 1.3 0 0 1-1.1 1.9 1.26 1.26 0 0 1-1.2-.7 1.26 1.26 0 0 1 .1-1.3z" fill-rule="evenodd" fill="#fff"/>
<path d="M46.7 108l.5-.3 .6-.1a1.42 1.42 0 0 1 1.5 1.7 1.42 1.42 0 0 1-2.1 .9 1.38 1.38 0 0 1-.5-2.2zM47.1 108l-.5 .7v.5l.3 .5 .9 .3 .8-.3 .4-.7-.2-.7-.8-.4z" fill="#000"/>
<circle cx="76" cy="109" r="1.31" fill="#fff"/>
<path d="M74.8 108.1a1.5 1.5 0 0 1 2-.4 1.5 1.5 0 0 1 .5 2l-.7 .6-.6 .1-.6-.2a1.41 1.41 0 0 1-.6-2.1zM75.2 108.2l-.4 .6v.4l.4 .5 .6 .3h.5l.6-.3 .3-.6v-.4l-.3-.5-.7-.3h-.4z" fill="#000"/>
<path d="M223.7 107.8a1.15 1.15 0 0 1 1.5 .2 1.15 1.15 0 0 1-.1 1.6 1.12 1.12 0 0 1-1.6 .1 1.12 1.12 0 0 1-.1-1.6z" fill-rule="evenodd" fill="#fff"/>
<path d="M223.4 107.8a1.2 1.2 0 0 1 1.3-.3 1.2 1.2 0 0 1 .8 1.1v.5l-.3 .8-.7 .3h-.5a1.42 1.42 0 0 1-.9-1.7zM223.8 107.9l-.3 .5-.1 .4 .2 .7 .4 .4h.6l.5-.6v-.9l-.4-.6-.4-.1z" fill="#000"/>
<path d="M109.9 108.2a1.34 1.34 0 0 1 1.8-.3 1.34 1.34 0 0 1 .4 1.8 1.34 1.34 0 0 1-1.9 .3 1.34 1.34 0 0 1-.3-1.8z" fill-rule="evenodd" fill="#fff"/>
<path d="M109.9 108a1.48 1.48 0 0 1 2.2-.1 1.48 1.48 0 0 1-.3 2.2 1.48 1.48 0 0 1-1.9-.2 1.48 1.48 0 0 1 0-1.9zM110.1 108.2l-.3 .3-.1 .5 .2 .6 .4 .3 1 .1 .7-.4 .2-.9-.4-.5-.6-.3h-.5z" fill="#000"/>
<path d="M183.6 108.4a1.37 1.37 0 0 1 1.8-.4 1.37 1.37 0 0 1 .5 1.9 1.37 1.37 0 0 1-1.9 .3 1.37 1.37 0 0 1-.4-1.8z" fill-rule="evenodd" fill="#fff"/>
<path d="M183.4 108.3a1.56 1.56 0 0 1 2.1-.5 1.56 1.56 0 0 1 .5 2.1 1.61 1.61 0 0 1-1.8 .6 1.61 1.61 0 0 1-1.1-1.7zM183.8 108.3l-.4 .8 .2 .5 .4 .4 1 .2 .5-.2 .4-.4 .1-.7-.6-.7-.7-.2-.5 .1z" fill="#000"/>
<path d="M146.5 107.7a1.2 1.2 0 0 1 1.6 .3 1.2 1.2 0 0 1-.2 1.6 1.2 1.2 0 0 1-1.7-.1 1.37 1.37 0 0 1 .3-1.8z" fill-rule="evenodd" fill="#fff"/>
<path d="M146.4 107.5a1.39 1.39 0 0 1 1.7 .2 1.39 1.39 0 0 1 .3 1.6l-.3 .4-.4 .4h-1.1a1.56 1.56 0 0 1-.4-2.4zM146.5 107.9l-.3 .6 .1 .8 .6 .5 .8-.2 .4-.4 .1-.4-.2-.7-.6-.5h-.4z" fill="#000"/>
<path d="M208.9 68.4l2.7 4h-5.4z" fill="#fff"/>
<path d="M208.6 68.2a.31 .31 0 0 1 .3-.2 .31 .31 0 0 1 .3 .2l2.7 4.1a.34 .34 0 0 1-.3 .5h-5.4l-.3-.2 .1-.3zM208.6 68.5h.6l-2.7 4.1-.3-.5h5.4l-.3 .5z" fill="#000"/>
<g font-size="3.6">
<text x="5.8" y="54.2">This Requisition cancels Requisition No.10385‐2030‐SN.:1‐Rev.:00 Date:00.06.10</text>
<text x="207.9" y="72.6">1</text>
<text x="178" y="84.3">Refrence Drawing</text>
<text x="231.9" y="84.5">Rev.</text>
<text x="242.8" y="84.5">Date</text>
<text x="182.3" y="98.4">Attachment</text>
<text x="231.9" y="98.6">Rev.</text>
<text x="242.8" y="98.6">Date</text>
</g>
<g font-size="3.4">
<text x="88.1" y="35.9">Material Requisition (MR)</text>
<text x="103.9" y="40.1">For</text>
<text x="98.5" y="44.3">Production</text>
</g>
<g font-size="3.3">
<text x="5.8" y="32.5">Order No : 10385</text>
<text x="5.8" y="40.5">Project : بات نيواس</text>
<text x="5.8" y="36.4">Product : AC System(Main)</text>
<text x="154.1" y="37.2">MR No :</text>
<text x="170.3" y="37.2">10385</text>
<text x="185.6" y="37.2">2030</text>
<text x="204.9" y="37.2">1</text>
<text x="5.8" y="45.4">Client. : بات نيواس</text>
<text x="156" y="42.6">Date:</text>
<text x="156.3" y="48">Rev.:</text>
<text x="168.6" y="42.6">00.08.28</text>
<text x="201.9" y="48">1 of 1</text>
<text x="225" y="59.4">رابان ه</text>
<text x="231" y="59.4">يرظن</text>
</g>
<g font-size="3">
<text x="169" y="31.7">Order No</text>
<text x="184" y="31.7">Mat. No</text>
<text x="204.1" y="31.7">SN</text>
<text x="173.8" y="47.9">1</text>
<text x="183.2" y="47.9">Page No :</text>
<text x="4.7" y="62.5">Pos.</text>
<text x="14.1" y="60.5">Station</text>
<text x="15.3" y="64.5">/Item</text>
<text x="31.9" y="62.5">Product</text>
<text x="49.7" y="62.5">Sub.Product</text>
<text x="76.8" y="62.5">Part</text>
<text x="93.2" y="62.5">Description</text>
<text x="114.9" y="62.5">Size</text>
<text x="134.7" y="60.4">Speed</text>
<text x="134.7" y="64.3">(RPM)</text>
<text x="153.8" y="64.5">Diameter</text>
<text x="154.4" y="60.5">Impeller</text>
<text x="170.8" y="62.5">Brand</text>
<text x="186" y="64.5">(Pcs)</text>
<text x="186.7" y="60.5">Qty</text>
<text x="203.2" y="62.4">Remarks</text>
<text x="12.8" y="71.6">AC‐01.02</text>
<text x="33.5" y="71.2">رشاور اي</text>
<text x="49" y="71.2">يان سر بآ متسيس</text>
<text x="77.2" y="71.2">پمپ</text>
<text x="92.1" y="71.2">زكرم زا زيرگ پمپ</text>
<text x="12.8" y="77">AC‐03.04</text>
<text x="33.5" y="76.6">رشاور اي</text>
<text x="49" y="76.6">يان سر بآ متسيس</text>
<text x="77.2" y="76.6">پمپ</text>
<text x="92.1" y="76.6">زكرم زا زيرگ پمپ</text>
<text x="207.3" y="76.4">--</text>
</g>
<g font-size="2.6">
<text x="244.1" y="57.9">هرامش</text>
<text x="242.2" y="62.1">تساوخرد</text>
<text x="6.5" y="71.5">1</text>
<text x="110.7" y="71.5">EN 100‐315</text>
<text x="135.7" y="71.3">1450</text>
<text x="159.1" y="71.5">‐</text>
<text x="188.3" y="71.5">2</text>
<text x="222.2" y="66.2">يدوجوم</text>
<text x="230.8" y="66.2">يتساوخرد</text>
<text x="244.1" y="66.3">ديرخ</text>
<text x="6.5" y="76.8">2</text>
<text x="110.7" y="76.8">EN 125‐315</text>
<text x="135.7" y="76.7">1450</text>
<text x="159.1" y="76.8">‐</text>
<text x="188.3" y="76.8">4</text>
<text x="98.3" y="85.1">.دش با يم يمازال هدنزاس تكرش زا ديلوت كرادم و همانيهاوگ ذخا</text>
<text x="7.5" y="98.6">Prepared By :</text>
<text x="9.2" y="101.8">A.Jokar</text>
<text x="39.3" y="98.6">Checked By :</text>
<text x="40.5" y="101.8">A.Jokar</text>
<text x="71.5" y="98.6">Approved By :</text>
<text x="116.6" y="98.6">Management :</text>
<text x="12" y="110.2">Procurement</text>
<text x="51.2" y="110.2">Q.C.</text>
<text x="79.5" y="110.2">Warehouse</text>
<text x="115.8" y="110.2">Engineering</text>
<text x="152.4" y="110.2">Production</text>
<text x="190" y="110.2">Financial Dep't</text>
<text x="230.5" y="110.2">Planning Dep't</text>
</g>
</svg>
